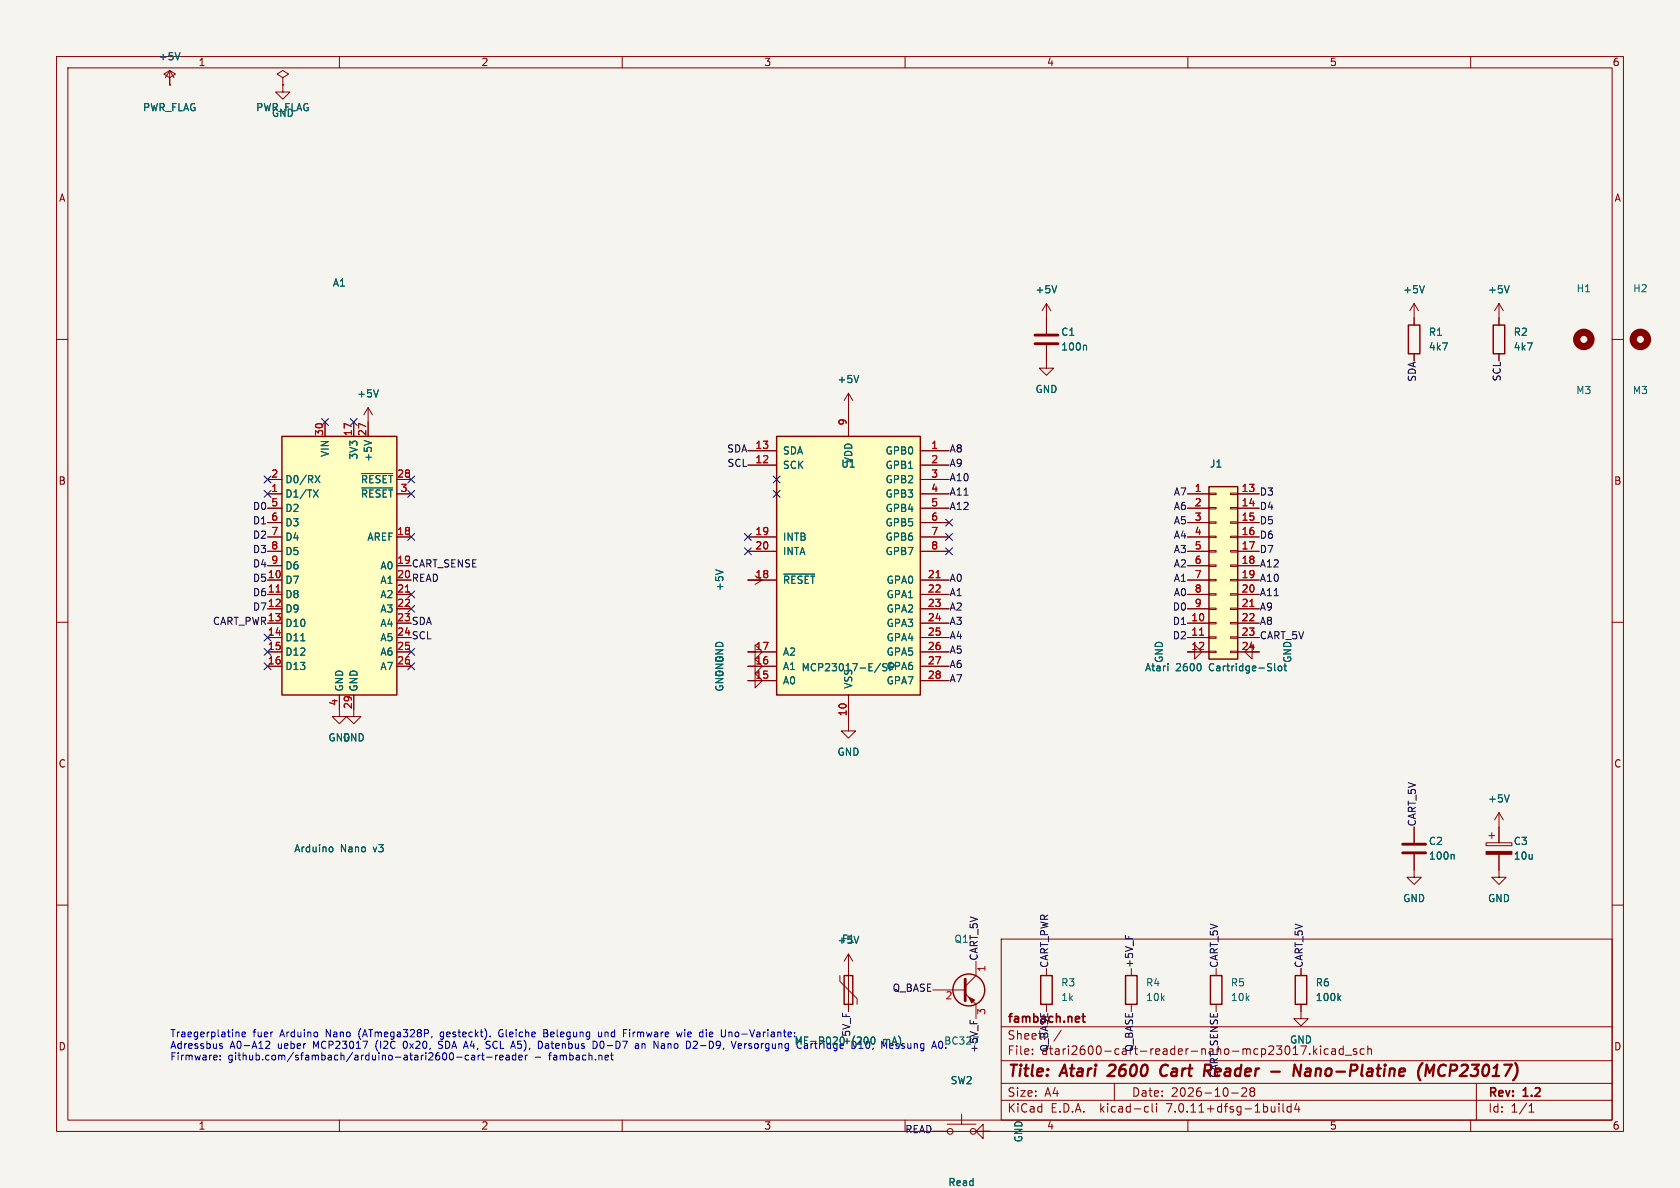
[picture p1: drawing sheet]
<svg xmlns="http://www.w3.org/2000/svg" width="297mm" height="210mm" viewBox="0 0 297 210" stroke-linecap="round" stroke-linejoin="round" font-family="sans-serif">
<path d="M0 0h297v210h-297z" fill="#f5f4ef" stroke="#f5f4ef" stroke-width=".18"/>
<g fill="none" stroke="#840000" stroke-width=".18">
<path d="M10 10h277v190h-277zM12 12h273v186h-273zM30 13.7l1-.6-1-.6-1 .6 1 .6v1.3M30 15h.1M30 12.5l-.8 1.2M30 12.5v2.5M30 12.5l.8 1.2M50 15v1.3h1.3l-1.3 1.2-1.3-1.2h1.3M50 13.7l1-.6-1-.6-1 .6 1 .6v1.3M50 15h.1M60 10v2M110 10v2"/>
<path d="M160 10v2M210 10v2M260 10v2M10 60h2M185 53.6l-.8 1.3M185 53.6v5.4M185 53.6l.8 1.3M250 53.6l-.8 1.3M250 53.6v3.9M250 53.6l.8 1.3M265 53.6v3.9M265 53.6l-.8 1.3"/>
<path d="M265 53.6l.8 1.3M285 60h2M57.5 74.6v2.5M62.5 74.6v2.5M65.1 72.1v5M65.1 72.1l-.8 1.2M65.1 72.1l.7 1.2M132.2 79.7h5.1M150 69.5v7.6M150 69.5l-.8 1.3M150 69.5l.8 1.3M162.7 79.7h5.1"/>
<path d="M185 61v4.1h1.3l-1.3 1.2-1.3-1.2h1.3M250 62.5v1.3M265 62.5v1.3M47.3 94.9h2.5M47.3 97.5h2.5M47.3 84.8h2.5M47.3 87.3h2.5M47.3 89.8h2.5M47.3 92.4h2.5M70.2 94.9h2.5M70.2 84.8h2.5M70.2 87.3h2.5"/>
<path d="M132.2 82.2h5.1M132.2 94.9h5.1M132.2 97.5h5.1M162.7 82.2h5.1M162.7 94.9h5.1M162.7 97.5h5.1M162.7 84.8h5.1M162.7 87.3h5.1M162.7 89.8h5.1M162.7 92.4h5.1M209.9 94.9h3.8M209.9 97.5h3.8"/>
<path d="M209.9 87.3h3.8M209.9 89.8h3.8M209.9 92.4h3.8M213.7 99.9h1.3v.2h-1.3zM213.7 97.3h1.3v.3h-1.3zM213.7 94.8h1.3v.2h-1.3zM213.7 92.3h1.3v.2h-1.3zM213.7 89.7h1.3v.3h-1.3zM213.7 87.2h1.3v.2h-1.3zM217.5 99.9h1.3v.2h-1.3zM217.5 97.3h1.3v.3h-1.3zM217.5 94.8h1.3v.2h-1.3z"/>
<path d="M217.5 92.3h1.3v.2h-1.3zM217.5 89.7h1.3v.3h-1.3zM217.5 87.2h1.3v.2h-1.3zM218.8 94.9h3.8M218.8 97.5h3.8M218.8 87.3h3.8M218.8 89.8h3.8M218.8 92.4h3.8M10 110h2M47.3 117.8h2.5M47.3 115.2h2.5M47.3 102.5h2.5"/>
<path d="M47.3 105.1h2.5M47.3 107.6h2.5M47.3 110.2h2.5M47.3 112.7h2.5M47.3 100h2.5M70.2 117.8h2.5M70.2 115.2h2.5M70.2 102.5h2.5M70.2 105.1h2.5M70.2 107.6h2.5M70.2 110.2h2.5M70.2 112.7h2.5"/>
<path d="M70.2 100h2.5M132.2 102.5h5.1M133.5 115.2v1.3l1.3-1.3-1.3-1.2v1.2h-1.3h5.1M133.5 117.8v1.3l1.3-1.3-1.3-1.3v1.3h-1.3h5.1M134.8 102.5l-1.3 .8M162.7 117.8h5.1M162.7 115.2h5.1M162.7 102.5h5.1M162.7 105.1h5.1M162.7 107.6h5.1M162.7 110.2h5.1M162.7 112.7h5.1"/>
<path d="M209.9 102.5h3.8M209.9 105.1h3.8M209.9 107.6h3.8M209.9 110.2h3.8M209.9 112.7h3.8M209.9 100h3.8M211.2 115.2v1.3l1.3-1.3-1.3-1.2v1.2h-1.3h3.8M213.7 115.1h1.3v.3h-1.3zM213.7 112.6h1.3v.2h-1.3zM213.7 110h1.3v.3h-1.3zM213.7 107.5h1.3v.2h-1.3zM213.7 105h1.3v.2h-1.3z"/>
<path d="M213.7 102.4h1.3v.3h-1.3zM217.5 115.1h1.3v.3h-1.3zM217.5 112.6h1.3v.2h-1.3zM217.5 110h1.3v.3h-1.3zM217.5 107.5h1.3v.2h-1.3zM217.5 105h1.3v.2h-1.3zM217.5 102.4h1.3v.3h-1.3zM218.8 115.2h3.8h-1.2v1.3l-1.3-1.3 1.3-1.2v1.2M218.8 102.5h3.8M218.8 105.1h3.8M218.8 107.6h3.8M218.8 110.2h3.8"/>
<path d="M218.8 112.7h3.8M218.8 100h3.8M285 110h2M60 122.9v3.8h1.3l-1.3 1.2-1.3-1.2h1.3M62.5 122.9v3.8h1.3l-1.3 1.2-1.2-1.2h1.2M133.5 120.3v1.3l1.3-1.3-1.3-1.2v1.2h-1.3h5.1M150 122.9v6.3h1.3l-1.3 1.3-1.3-1.3h1.3M162.7 120.3h5.1M10 160h2M250 151v4.1h1.3l-1.3 1.2-1.3-1.2h1.3M250 146.2v2.8M262.7 149h4.6v.5h-4.6z"/>
<path d="M263.2 147.7h1M263.7 147.2v1M265 151v4.1h1.3l-1.3 1.2-1.3-1.2h1.3M265 143.6l-.8 1.3M265 143.6v5.4M265 143.6l.8 1.3M285 160h2M148.5 172.5v1l3 3v1M150 168.6v10.2M150 168.6l-.8 1.3M150 168.6l.8 1.3M164.9 175h5.7"/>
<path d="M170.6 175.6l1.9 1.9v2.6M172.5 169.9v2.6l-1.9 1.9M177 166h108v32h-108zM185 171.2v1.3M185 177.5v1.3M200 171.2v1.3M200 177.5v1.3M215 171.2v1.3M215 177.5v1.3M230 177.5v2.6h1.3l-1.3 1.2-1.3-1.2h1.3M230 171.2v1.3M60 198v2"/>
<path d="M110 198v2M160 198v2M167.5 198.7h5M170 197v1.7M177 194.5h108M177 191.5h108M177 187.5h108M177 181.5h108M182.5 186.3v.1M182.5 185.5v.1M187.6 182.1l-1.3 2M197 191.5v3"/>
<path d="M202.6 195.6l.4 .1M203 196.5l-.4 .1M203.7 195.1v1.3l.2 .2M204.5 195.1v.1M204.5 195.6v1M210 198v2M217.7 193.2h1.2M219.5 192.4l.6-.1 .2 .1 .1 .3-.9 1.1h.9M221.2 192.9l-.2-.2 .2-.4 .5 .1 .1 .2-.3 .3M221.2 192.9l-.2 .3v.3l.2 .3 .5-.1 .1-.2-.1-.4-.2-.2M221.2 192.9h.3M226.1 195.1v.1"/>
<path d="M226.1 195.6v1M226.8 195.1v1.3l.2 .2M228.2 195.7l-.4-.1-.3 .3v.4l.2 .2h.5M228.2 195.1v1.5M229.2 195l-.3 1.1h.9M229.6 195.6v1M231 184.9l-.7 1.5M231.5 186.3v.1M232.2 184.9v1.5M232.4 185.8l.4 .6M232.8 185.4l-.6 .6M233.5 184.9v.1"/>
<path d="M233.5 185.4v1M234.8 185.5l-.4-.1-.3 .3v.4l.1 .2h.6M235.5 185.5h.5l.1 .9M236.1 185.8h-.5a.29 .29 0 0 0-.2 .3 .29 .29 0 0 0 .2 .3l.5-.1M237.5 185.5l-.5-.1-.3 .3v.4l.2 .2h.6M237.5 184.9v1.5M237.8 186.5h1.2M239.8 185.5l-.3-.1-.3 .2 .1 .2 .5 .2v.3h-.6M241.2 185.5l-.5-.1-.2 .3v.4l.1 .2h.6M241.8 185.5l.2-.1 .4 .1 .1 .9M241.8 184.9v1.5M260 198v2"/>
<path d="M261 191.5v6.5M270.3 196.6h.9M270.3 195.5l.4-.4v1.5M164.9 200h2.6M172.5 200h2.6h-1.3v1.3l-1.3-1.3 1.3-1.3v1.3"/>
<circle cx="168" cy="200" r=".51"/>
<circle cx="172" cy="200" r=".51"/>
</g>
<g fill="none" stroke="#840000" stroke-width=".4">
<path d="M197.1 189.1l-1.3 1.1h1.2M206.1 188.2a1.13 1.13 0 0 0-.9 .7 1.13 1.13 0 0 0 .2 1.2l.3 .1 .5-.1M212.9 189.3h.8M213.1 188.2h.7M213.4 189.3l.6 .9M224.7 189.4h1.6M230 188.2l-.2 2-.9-2-.3 2M230.9 189l.2-.1 .5 .1v1.2M231.7 189.4h-.7a.4 .4 0 0 0-.3 .4 .4 .4 0 0 0 .2 .4l.7-.1M250.8 190.4l.3 .6M251.5 187.9l-.5 .6-.2 .8M252 190.2l.2-2 .5 1.4 .9-1.4-.3 2"/>
<path d="M254.8 188.3a1.11 1.11 0 0 0 0 1.9"/>
</g>
<path d="M191.3 179.7h.5M191.5 179.2v1.3l.3 .2" fill="none" stroke="#840000" stroke-width=".3"/>
<g fill="none" stroke="#840000" stroke-width=".25">
<path d="M249 57.5h2v5h-2zM264 57.5h2v5h-2zM49.8 77.1h20.4v45.8h-20.4zM137.3 77.1h25.4v45.8h-25.4zM213.7 86h5.1v30.5h-5.1zM149.2 172.5h1.6v5h-1.6zM184 172.5h2v5h-2zM199 172.5h2v5h-2zM214 172.5h2v5h-2zM229 172.5h2v5h-2z"/>
<circle cx="171.3" cy="175" r="2.82"/>
</g>
<g fill="none" stroke="#006464" stroke-width=".18">
<path d="M31.8 9.3l-.4 1.3M186.8 50.5l-.4 1.3M251.8 50.5l-.4 1.3M266.8 50.5l-.4 1.3M64.4 77.9l1.3 .4M66.9 68.9l-.4 1.3M151.8 66.4l-.4 1.2M191.9 61l.2 .2v.7M55.4 86.6l.9 1.3M55.7 84.1l.9 1.2M56.3 86.6l-.9 1.3M56.6 84.1l-.9 1.2"/>
<path d="M63.9 83.7h5.5M63.9 86.3h5.5M53.2 113.3h.7M126.5 100.7l1.3 .4M138.5 101.5h5.5M155.7 117.2l-1.1 1.7M156 118.5l.2 .1M156.2 117.4l-.2 .2 .2 .3M206.5 117.3v.1M206.5 117.7v.9M212.3 117.6v.7M225.3 118.4l.2 .2"/>
<path d="M226 117.9l.2-.2 .4 .2v.4l-.1 .2-.3 .1-.2-.1zM227.2 117.3v1.1l.3 .2M58.4 149.7l.3 .1 .2 .2-.1 .5-.4 .1M256.9 151l.2 .2v.7M266.8 140.5l-.4 1.3M151.8 165.5l-.4 1.3M236.7 176.4l.3 .5M237 176l-.5 .5M148.6 183.4l-.1 .4M154.6 183.6l.1 .2"/>
</g>
<g fill="none" stroke="#840000" stroke-width="1.3">
<circle cx="280" cy="60" r="1.27"/>
<circle cx="290" cy="60" r="1.27"/>
</g>
<path d="M183 59.2h4M183 60.8h4M248 150.8h4M248 149.2h4M170.6 173.1v3.8" fill="none" stroke="#840000" stroke-width=".51"/>
<g fill="#ffffc2" stroke="#ffffc2" stroke-width=".18">
<path d="M137.3 77.1h25.4v45.8h-25.4z"/>
<path d="M213.7 86h5.1v30.5h-5.1z"/>
<path d="M49.8 77.1h20.4v45.8h-20.4z"/>
</g>
<path d="M48.8 104.7h.7M71.7 104.7h.7M165.5 102.1h.7M212.1 112.3h.7M221 107.2h.7" fill="none" stroke="#a90000" stroke-width=".18"/>
<g fill="#840000" stroke="#840000" stroke-width=".18">
<path d="M171.3 176.3l1 .5-.5 .5z"/>
<path d="M262.7 150.5h4.6v.5h-4.6z"/>
</g>
<path d="M149 179.1v.6M199 165.3v.6M171.5 180.4v.6" fill="none" stroke="#0f0f0f" stroke-width=".18"/>
<g fill="none" stroke="#0000c2" stroke-width=".18">
<path d="M38.3 186.6l.1 .2-.6 .2M38.9 184.8l.4 .2 .1 .1-.2 .2h-.4M38.9 187.3v.1M38.9 186.6v.1M41.9 182.4l.4 .2v.7M42.8 182.9l.6-.2-.1-.2-.3-.1-.2 .2 .1 .6h.4M47.6 184.2v.4l-.7 .7h.8M71.3 184.5l.2 .8M76.4 183.2l-.2 .3M77.5 185.3h.5M77.9 183.6l.1 .1M78.1 182.4l-.3 .3v.3l.3 .3"/>
<path d="M78.1 184.1h-.3l-.3 .2 .1 .3 .4 .1M80.7 186.9h1M82.8 186.6l-.3-.1-.3 .3 .2 .5h.4M83.4 186.6h.5v.8M83.9 186.8l-.4 .1-.2 .2 .2 .3 .4-.1M84.5 186.5v.9M84.9 186.5l-.4 .3M85.1 186.5h.5M85.3 186.1v1.1l.3 .2M86 186.9h1M86.2 184.7l.3 .1 .1 .3-.2 .2h-.3M86.5 184.1h.1"/>
<path d="M86.6 183.2v.1M87.6 186.5v.9M87.7 186.6l-.1 .2M88.4 186.6v.7h.5M88.6 182a.68 .68 0 0 0-.4 .6 .68 .68 0 0 0 .4 .7M88.9 186.6v.2l-.6 .2M90 186.6v.8M90 186.8l-.4 .1-.2 .2 .2 .3 .4-.1M90.7 186.6l-.1 .2v.5l.2 .1 .4-.1M91.2 186.1v1.3M91.8 186.6v.7h.5M92.3 186.6v.2l-.6 .2"/>
<path d="M92.9 186.5v.9M93 186.6l-.1 .2M95.5 184.1a.68 .68 0 0 1 .4 .6 .68 .68 0 0 1-.4 .6M96.1 182.6h.5M96.6 182.6l.1 .1M96.7 182.1l-.6-.1v1.3l.6-.1M96.7 182.6h-.1M105.2 184.1a.66 .66 0 0 1 .4 .7 .66 .66 0 0 1-.8 .5M105.8 182.4l.1 .8 .3 .1 .2-.1M106.2 184.1l-.1 .4 .1 .8M106.4 182.4v.9M107.9 186.5h.5"/>
<path d="M108.1 186.1v1.1l.3 .2M110.2 182h.6M110.2 182.6h.5M112.3 185.3h.6M112.3 184.5h.5l.1 .8M112.9 184.8l-.6 .1M113.5 184.5v.8M113.9 184.5l-.4 .1M116.9 184.5h.5M117.5 184.8h-.4l-.2 .2 .2 .3h.4M119.6 182.4l.2 .9 .3-.6 .2 .6 .3-.9M123.2 184.2v.4l-.7 .7h.8"/>
<path d="M124.9 182v.1M124.9 182.4v.9M128.9 182.4v.9M129.2 182.4l-.3 .2M130.1 184.1l-.4 1.2M130.5 184.9l.6-.1-.1-.3h-.3l-.2 .2 .1 .6h.4"/>
</g>
<g fill="none" stroke="#000084" stroke-width=".18">
<path d="M56.9 74l1.2 1.2M58.1 74l-1.2 1.2M61.9 74l1.2 1.2M63.1 74l-1.2 1.2M46.7 84.2l1.2 1.2M46.7 86.7l1.2 1.2M47.9 84.2l-1.2 1.2M47.9 86.7l-1.2 1.2M72.1 94.3l1.2 1.2M72.1 84.2l1.2 1.2M72.1 86.7l1.2 1.2M73.3 94.3l-1.2 1.2"/>
<path d="M73.3 86.7l-1.2 1.2M73.3 84.2l-1.2 1.2M131.6 94.3l1.2 1.2M131.6 96.9l1.2 1.2M132.8 94.3l-1.2 1.2M132.8 96.9l-1.2 1.2M136.7 84.2l1.2 1.2M136.7 86.7l1.2 1.2M137.9 84.2l-1.2 1.2M137.9 86.7l-1.2 1.2M167.2 96.9l1.2 1.2M167.2 91.8l1.2 1.2"/>
<path d="M167.2 94.3l1.2 1.2M168.4 96.9l-1.2 1.2M168.4 91.8l-1.2 1.2M168.4 94.3l-1.2 1.2M46.7 112.1l1.2 1.2M46.7 114.6l1.2 1.2M46.7 117.2l1.2 1.2M47.9 112.1l-1.2 1.2M47.9 114.6l-1.2 1.2M47.9 117.2l-1.2 1.2M72.1 104.5l1.2 1.2M72.1 107l1.2 1.2"/>
<path d="M72.1 114.6l1.2 1.2M72.1 117.2l1.2 1.2M73.3 104.5l-1.2 1.2M73.3 107l-1.2 1.2M73.3 114.6l-1.2 1.2M73.3 117.2l-1.2 1.2"/>
</g>
<g font-size="2.8" fill="#840000">
<text x="178" y="190.9">Title:</text>
<text x="187.7" y="190.9">Atari</text>
<text x="196.8" y="190.9">2600</text>
<text x="206.8" y="190.9">Cart</text>
<text x="215.3" y="190.9">Reader</text>
<text x="232.7" y="190.9">Nano-Platine</text>
<text x="255.5" y="190.9">(MCP23017)</text>
</g>
<text font-size="2.1" fill="#0f0f0f" x="178" y="184">Sheet:</text>
<g font-size="2.1" fill="#840000">
<text x="178" y="181.2">fambach.net</text>
<text x="178" y="186.7">File:</text>
<text x="184.1" y="186.7">atari2600-cart-reader-nano-mcp23017.kicad_sch</text>
<text x="178" y="196.9">KiCad</text>
<text x="178" y="194.1">Size:</text>
<text x="184.7" y="194.1">A4</text>
<text x="185.7" y="196.9">E.D.A.</text>
<text x="194.6" y="196.9">kicad-cli</text>
<text x="200" y="194.1">Date:</text>
<text x="206.5" y="196.9">7.0.11+dfsg-1build4</text>
<text x="207" y="194.1">2026-10-28</text>
<text x="263" y="194.3">Rev:</text>
<text x="263" y="196.9">Id:</text>
<text x="267.1" y="196.9">1/1</text>
<text x="269.4" y="194.3">1.2</text>
</g>
<g font-size="1.8" fill="#006464">
<text x="28" y="10.9">+5V</text>
<text x="25.2" y="19.9">PWR_FLAG</text>
<text x="45.2" y="19.9">PWR_FLAG</text>
<text x="48" y="20.9">GND</text>
<text x="58.7" y="50.9">A1</text>
<text x="183" y="52.1">+5V</text>
<text x="248" y="52.1">+5V</text>
<text x="263" y="52.1">+5V</text>
<text x="278.6" y="51.9">H1</text>
<text x="288.6" y="51.9">H2</text>
<text x="187.5" y="59.6">C1</text>
<text x="252.5" y="59.6">R1</text>
<text x="267.5" y="59.6">R2</text>
<text x="187.5" y="62.2">100n</text>
<text x="252.5" y="62.2">4k7</text>
<text x="267.5" y="62.2">4k7</text>
<text x="63" y="70.5">+5V</text>
<text x="148" y="67.9">+5V</text>
<text x="183" y="69.7">GND</text>
<text x="278.6" y="69.9">M3</text>
<text x="288.6" y="69.9">M3</text>
<text x="58.3" y="80.9" transform="rotate(-90 58.3 80.9)">VIN</text>
<text x="63.4" y="81.4" transform="rotate(-90 63.4 81.4)">3V3</text>
<text x="65.9" y="81.7" transform="rotate(-90 65.9 81.7)">+5V</text>
<text x="138.3" y="83.1">SCK</text>
<text x="138.3" y="80.5">SDA</text>
<text x="148.6" y="82.9">U1</text>
<text x="150.9" y="82" transform="rotate(-90 150.9 82)">VDD</text>
<text x="156.5" y="80.5">GPB0</text>
<text x="156.5" y="83.1">GPB1</text>
<text x="213.8" y="82.9">J1</text>
<text x="50.3" y="88.2">D1/TX</text>
<text x="50.3" y="85.6">D0/RX</text>
<text x="63.7" y="85.6">~{RESET}</text>
<text x="63.7" y="88.2">~{RESET}</text>
<text x="156.5" y="85.6">GPB2</text>
<text x="156.5" y="88.2">GPB3</text>
<text x="50.3" y="90.7">D2</text>
<text x="50.3" y="93.2">D3</text>
<text x="50.3" y="95.8">D4</text>
<text x="64.9" y="95.8">AREF</text>
<text x="138.3" y="95.8">INTB</text>
<text x="156.5" y="90.7">GPB4</text>
<text x="156.5" y="93.2">GPB5</text>
<text x="156.5" y="95.8">GPB6</text>
<text x="50.3" y="98.3">D5</text>
<text x="50.3" y="100.9">D6</text>
<text x="67.2" y="100.9">A0</text>
<text x="138.3" y="98.3">INTA</text>
<text x="156.5" y="98.3">GPB7</text>
<text x="50.3" y="103.4">D7</text>
<text x="50.3" y="105.9">D8</text>
<text x="67.2" y="103.4">A1</text>
<text x="67.2" y="105.9">A2</text>
<text x="128.1" y="104.6" transform="rotate(-90 128.1 104.6)">+5V</text>
<text x="138.3" y="103.4">~{RESET}</text>
<text x="156.6" y="103.4">GPA0</text>
<text x="156.6" y="105.9">GPA1</text>
<text x="50.3" y="108.5">D9</text>
<text x="50.3" y="111">D10</text>
<text x="50.3" y="113.6">D11</text>
<text x="67.2" y="108.5">A3</text>
<text x="67.2" y="111">A4</text>
<text x="67.2" y="113.6">A5</text>
<text x="156.6" y="108.5">GPA2</text>
<text x="156.6" y="111">GPA3</text>
<text x="156.6" y="113.6">GPA4</text>
<text x="50.3" y="116.1">D12</text>
<text x="50.3" y="118.6">D13</text>
<text x="67.2" y="116.1">A6</text>
<text x="67.2" y="118.6">A7</text>
<text x="138.3" y="118.6">A1 MCP23017-E/SP</text>
<text x="138.3" y="116.1">A2</text>
<text x="156.6" y="116.1">GPA5</text>
<text x="156.6" y="118.6">GPA6</text>
<text x="202.3" y="118.9">Atari</text>
<text x="205.8" y="117.3" transform="rotate(-90 205.8 117.3)">GND</text>
<text x="207.8" y="118.9">2600</text>
<text x="213.9" y="118.9">Cartridge-Slot</text>
<text x="228.5" y="117.3" transform="rotate(-90 228.5 117.3)">GND</text>
<text x="60.9" y="122.4" transform="rotate(-90 60.9 122.4)">GND</text>
<text x="63.4" y="122.4" transform="rotate(-90 63.4 122.4)">GND</text>
<text x="128.1" y="122.4" transform="rotate(-90 128.1 122.4)">GND GND</text>
<text x="138.3" y="121.2">A0</text>
<text x="150.9" y="121.8" transform="rotate(-90 150.9 121.8)">VSS</text>
<text x="156.6" y="121.2">GPA7</text>
<text x="58" y="131.3">GND</text>
<text x="60.5" y="131.3">GND</text>
<text x="148" y="133.8">GND</text>
<text x="263" y="142.1">+5V</text>
<text x="252.5" y="149.6">C2</text>
<text x="267.5" y="149.6">C3</text>
<text x="51.9" y="150.9">Arduino</text>
<text x="60.2" y="150.9">Nano</text>
<text x="66.1" y="150.9">v3</text>
<text x="252.5" y="152.2">100n</text>
<text x="267.5" y="152.2">10u</text>
<text x="248" y="159.7">GND</text>
<text x="263" y="159.7">GND</text>
<text x="148" y="167.1">+5V</text>
<text x="148.7" y="166.9">F1</text>
<text x="168.6" y="166.9">Q1</text>
<text x="187.5" y="174.6">R3</text>
<text x="187.5" y="177.2">1k</text>
<text x="202.5" y="174.6">R4</text>
<text x="202.5" y="177.2">10k</text>
<text x="217.5" y="174.6">R5</text>
<text x="217.5" y="177.2">10k</text>
<text x="232.5" y="174.6">R6</text>
<text x="232.5" y="177.2">100k</text>
<text x="140.4" y="184.9">MF-R020</text>
<text x="143.8" y="185.6">Cartridge</text>
<text x="150.5" y="184.9" transform="rotate(-90 150.5 184.9)">+5V_F</text>
<text x="150.6" y="184.9">(200</text>
<text x="153.7" y="185.6">D10,</text>
<text x="156.2" y="184.9">mA)</text>
<text x="168.4" y="185.6">A0.</text>
<text x="228" y="184.7">GND</text>
<text x="168" y="191.9">SW2</text>
<text x="180.9" y="202" transform="rotate(-90 180.9 202)">GND</text>
<text x="167.6" y="209.9">Read</text>
</g>
<g font-size="1.8" fill="#840000">
<text x="35" y="11.9">1</text>
<text x="85" y="11.9">2</text>
<text x="135" y="11.9">3</text>
<text x="185" y="11.9">4</text>
<text x="235" y="11.9">5</text>
<text x="285" y="11.9">6</text>
<text x="10.3" y="35.9">A</text>
<text x="285.3" y="35.9">A</text>
<text x="10.3" y="85.9">B</text>
<text x="285.3" y="85.9">B</text>
<text x="10.3" y="135.9">C</text>
<text x="285.3" y="135.9">C</text>
<text x="10.3" y="185.9">D</text>
<text x="285.3" y="185.9">D</text>
<text x="35" y="199.9">1</text>
<text x="85" y="199.9">2</text>
<text x="135" y="199.9">3</text>
<text x="185" y="199.9">4</text>
<text x="235" y="199.9">5</text>
<text x="285" y="199.9">6</text>
</g>
<g font-size="1.8" fill="#0f0f0f">
<text x="250.5" y="67.6" transform="rotate(-90 250.5 67.6)">SDA</text>
<text x="265.5" y="67.5" transform="rotate(-90 265.5 67.5)">SCL</text>
<text x="128.4" y="80.2">SDA</text>
<text x="128.5" y="82.7">SCL</text>
<text x="167.8" y="80.2">A8</text>
<text x="167.8" y="82.7">A9</text>
<text x="167.8" y="85.3">A10</text>
<text x="167.8" y="87.8">A11</text>
<text x="207.4" y="87.8">A7</text>
<text x="222.6" y="87.8">D3</text>
<text x="44.6" y="95.4">D2</text>
<text x="44.6" y="92.9">D1</text>
<text x="44.6" y="90.4">D0</text>
<text x="167.8" y="90.4">A12</text>
<text x="207.4" y="95.4">A4</text>
<text x="207.4" y="92.9">A5</text>
<text x="207.4" y="90.4">A6</text>
<text x="222.6" y="95.4">D6</text>
<text x="222.6" y="92.9">D5</text>
<text x="222.6" y="90.4">D4</text>
<text x="44.6" y="100.5">D4</text>
<text x="44.6" y="98">D3</text>
<text x="72.7" y="100.5">CART_SENSE</text>
<text x="207.4" y="100.5">A2</text>
<text x="207.4" y="98">A3</text>
<text x="222.6" y="100.5">A12</text>
<text x="222.6" y="98">D7</text>
<text x="44.6" y="105.6">D6</text>
<text x="44.6" y="103.1">D5</text>
<text x="72.7" y="103.1">READ</text>
<text x="167.8" y="105.6">A1</text>
<text x="167.8" y="103.1">A0</text>
<text x="207.4" y="103.1">A1</text>
<text x="207.4" y="105.6">A0</text>
<text x="222.6" y="103.1">A10</text>
<text x="222.6" y="105.6">A11</text>
<text x="37.5" y="110.7">CART_PWR</text>
<text x="44.6" y="108.1">D7</text>
<text x="72.7" y="113.2">SCL</text>
<text x="72.7" y="110.7">SDA</text>
<text x="167.8" y="113.2">A4</text>
<text x="167.8" y="110.7">A3</text>
<text x="167.8" y="108.1">A2</text>
<text x="207.2" y="108.1">D0</text>
<text x="207.2" y="110.7">D1</text>
<text x="207.2" y="113.2">D2</text>
<text x="222.6" y="108.1">A9</text>
<text x="222.6" y="110.7">A8</text>
<text x="222.6" y="113.2">CART_5V</text>
<text x="167.8" y="118.3">A6</text>
<text x="167.8" y="115.8">A5</text>
<text x="167.8" y="120.8">A7</text>
<text x="250.5" y="146.2" transform="rotate(-90 250.5 146.2)">CART_5V</text>
<text x="173.1" y="169.9" transform="rotate(-90 173.1 169.9)">CART_5V</text>
<text x="185.5" y="171.2" transform="rotate(-90 185.5 171.2)">CART_PWR</text>
<text x="200.5" y="171.2" transform="rotate(-90 200.5 171.2)">+5V_F</text>
<text x="215.5" y="171.2" transform="rotate(-90 215.5 171.2)">CART_5V</text>
<text x="230.5" y="171.2" transform="rotate(-90 230.5 171.2)">CART_5V</text>
<text x="157.7" y="175.5">Q_BASE</text>
<text x="173.1" y="186.2" transform="rotate(-90 173.1 186.2)">+5V_F</text>
<text x="185.5" y="186" transform="rotate(-90 185.5 186)">Q_BASE</text>
<text x="200.5" y="186" transform="rotate(-90 200.5 186)">Q_BASE</text>
<text x="215.5" y="190.6" transform="rotate(-90 215.5 190.6)">CART_SENSE</text>
<text x="159.9" y="200.5">READ</text>
</g>
<g font-size="1.8" fill="#a90000">
<text x="57.2" y="77.2" transform="rotate(-90 57.2 77.2)">30</text>
<text x="62.3" y="77.2" transform="rotate(-90 62.3 77.2)">17</text>
<text x="64.8" y="77.2" transform="rotate(-90 64.8 77.2)">27</text>
<text x="149.7" y="75.3" transform="rotate(-90 149.7 75.3)">9</text>
<text x="133.4" y="82">12</text>
<text x="133.4" y="79.4">13</text>
<text x="164.5" y="79.4">1</text>
<text x="164.5" y="82">2</text>
<text x="47.9" y="87">1</text>
<text x="47.9" y="84.5">2</text>
<text x="47.9" y="89.6">5</text>
<text x="70.1" y="84.5">28</text>
<text x="70.7" y="87">3</text>
<text x="164.5" y="84.5">3</text>
<text x="164.5" y="87">4</text>
<text x="164.5" y="89.6">5</text>
<text x="211.1" y="87">1</text>
<text x="211.1" y="89.6">2</text>
<text x="219.4" y="87">13</text>
<text x="219.4" y="89.6">14</text>
<text x="47.9" y="92.1">6</text>
<text x="47.9" y="94.7">7</text>
<text x="70.1" y="94.7">18</text>
<text x="133.4" y="94.7">19</text>
<text x="164.5" y="92.1">6</text>
<text x="164.5" y="94.7">7</text>
<text x="211.1" y="92.1">3</text>
<text x="211.1" y="94.7">4</text>
<text x="219.4" y="92.1">15</text>
<text x="219.4" y="94.7">16</text>
<text x="47.9" y="97.2">8</text>
<text x="47.9" y="99.7">9</text>
<text x="70.1" y="99.7">19</text>
<text x="133.4" y="97.2">20</text>
<text x="164.5" y="97.2">8</text>
<text x="211.1" y="97.2">5</text>
<text x="211.1" y="99.7">6</text>
<text x="219.4" y="97.2">17</text>
<text x="219.4" y="99.7">18</text>
<text x="47.3" y="102.3">10</text>
<text x="47.3" y="104.8">11</text>
<text x="47.3" y="107.4">12</text>
<text x="70.1" y="102.3">20</text>
<text x="70.1" y="104.8">21</text>
<text x="70.1" y="107.4">22</text>
<text x="133.4" y="102.3">18</text>
<text x="163.9" y="102.3">21</text>
<text x="163.9" y="104.8">22</text>
<text x="163.9" y="107.4">23</text>
<text x="211.1" y="102.3">7</text>
<text x="211.1" y="104.8">8</text>
<text x="211.1" y="107.4">9</text>
<text x="219.4" y="102.3">19</text>
<text x="219.4" y="104.8">20</text>
<text x="219.4" y="107.4">21</text>
<text x="47.3" y="109.9">13</text>
<text x="47.3" y="112.4">14</text>
<text x="70.1" y="109.9">23</text>
<text x="70.1" y="112.4">24</text>
<text x="163.9" y="109.9">24</text>
<text x="163.9" y="112.4">25</text>
<text x="210.5" y="109.9">10</text>
<text x="210.5" y="112.4">11</text>
<text x="219.4" y="109.9">22</text>
<text x="219.4" y="112.4">23</text>
<text x="47.3" y="115">15</text>
<text x="47.3" y="117.5">16</text>
<text x="70.1" y="115">25</text>
<text x="70.1" y="117.5">26</text>
<text x="133.4" y="117.5">16</text>
<text x="133.4" y="115">17</text>
<text x="163.9" y="115">26</text>
<text x="163.9" y="117.5">27</text>
<text x="210.5" y="115">12</text>
<text x="219.4" y="115">24</text>
<text x="59.7" y="124.8" transform="rotate(-90 59.7 124.8)">4</text>
<text x="62.3" y="125.4" transform="rotate(-90 62.3 125.4)">29</text>
<text x="133.4" y="120.1">15</text>
<text x="163.9" y="120.1">28</text>
<text x="149.7" y="126.7" transform="rotate(-90 149.7 126.7)">10</text>
<text x="174.5" y="171.9" transform="rotate(-90 174.5 171.9)">1</text>
<text x="167.1" y="177">2</text>
<text x="174.5" y="179.5" transform="rotate(-90 174.5 179.5)">3</text>
</g>
<g font-size="1.8" fill="#0000c2">
<text x="30" y="183.6">Traegerplatine</text>
<text x="30" y="185.6">Adressbus</text>
<text x="40.7" y="185.6">A0-A12</text>
<text x="44.7" y="183.6">fuer</text>
<text x="49.2" y="185.6">ueber</text>
<text x="49.6" y="183.6">Arduino</text>
<text x="55.6" y="185.6">MCP23017</text>
<text x="57.9" y="183.6">Nano</text>
<text x="63.8" y="183.6">(ATmega328P,</text>
<text x="66.9" y="185.6">(I2C</text>
<text x="72" y="185.6">0x20,</text>
<text x="78.4" y="185.6">SDA A4,</text>
<text x="78.5" y="183.6">gesteckt).</text>
<text x="87.2" y="185.6">SCL A5),</text>
<text x="89" y="183.6">Gleiche</text>
<text x="96.8" y="185.6">Datenbus</text>
<text x="97.2" y="183.6">Belegung</text>
<text x="106.7" y="185.6">D0-D7</text>
<text x="107" y="183.6">und</text>
<text x="111.7" y="183.6">Firmware</text>
<text x="114.4" y="185.6">an</text>
<text x="117.9" y="185.6">Nano</text>
<text x="121.4" y="183.6">wie</text>
<text x="123.8" y="185.6">D2-D9,</text>
<text x="125.5" y="183.6">die</text>
<text x="129.6" y="183.6">Uno-Variante:</text>
<text x="132.1" y="185.6">Versorgung</text>
<text x="159.1" y="185.6">Messung</text>
<text x="166.8" y="184.9">BC327</text>
<text x="30" y="187.7">Firmware:</text>
<text x="40.3" y="187.7">github.com/sfambach/arduino-atari2600-cart-reader</text>
<text x="94.6" y="187.7">-</text>
<text x="97.4" y="187.7">fambach.net</text>
</g>
</svg>
